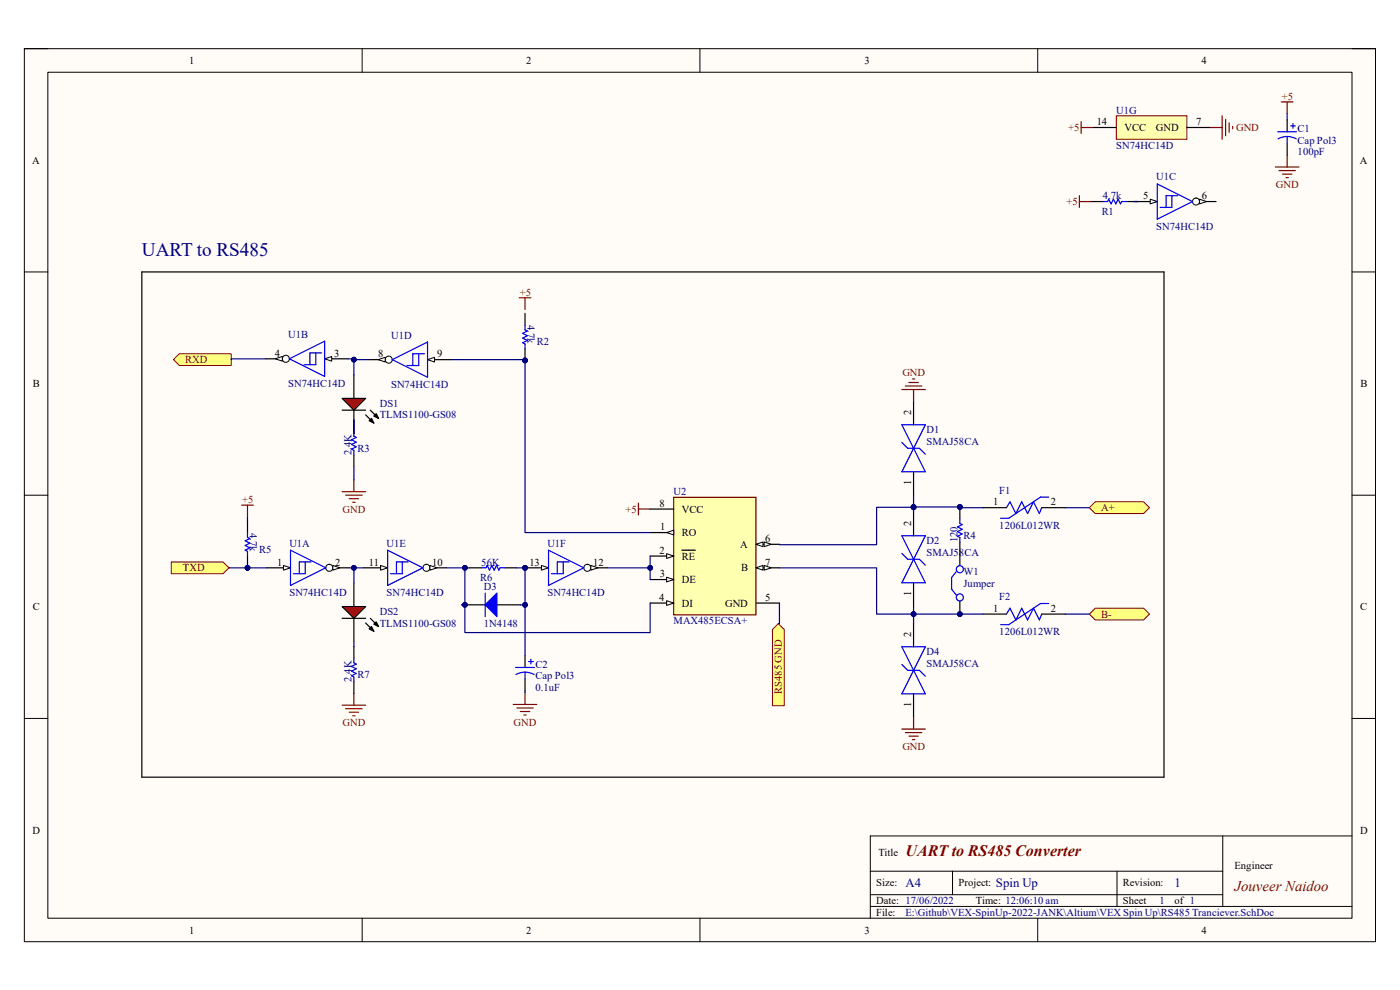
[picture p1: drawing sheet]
<svg xmlns="http://www.w3.org/2000/svg" width="297mm" height="210mm" viewBox="0 0 297 210" stroke-linecap="round" stroke-linejoin="round" font-family="sans-serif">
<path d="M5.2 10.3h286.6v189.5h-286.6z" fill-rule="evenodd" fill="#fffcf8"/>
<path d="M5.2 10.3h286.6v189.5h-286.6z" fill="none" stroke="#000" stroke-width=".21"/>
<path d="M10.1 15.3h276.7v179.5h-276.7z" fill-rule="evenodd" fill="#fffcf8"/>
<g fill="none" stroke="#000" stroke-width=".21">
<path d="M5.2 10.3h5M10.1 15.3h276.7v179.5h-276.7zM76.8 10.3v5M148.5 10.3v5M220.2 10.3v5M286.8 10.3h5v5M5.2 57.7h5M286.8 57.7h5M5.2 105.1h5M286.8 105.1h5M5.2 152.4h5M286.8 152.4h5"/>
<path d="M259.4 177.3v15M286.8 177.3h-102.2v17.5M76.8 194.8v5M148.5 194.8v5M184.6 184.8h74.8M184.6 192.3h102.2M184.6 189.8h74.8M202.1 184.8v5M220.2 194.8v5M237 184.8v7.5M291.8 194.8v5"/>
</g>
<path d="M56.6 120.5h5" fill="none" stroke="#000" stroke-width=".25"/>
<path d="M60.1 120l1.5 .5-1.5 .5z" fill="#f8fcff"/>
<path d="M60.1 120l1.5 .5-1.5 .5z" fill="none" stroke="#000" stroke-width=".21"/>
<path d="M69.1 120.5h5" fill="none" stroke="#000" stroke-width=".25"/>
<circle cx="69.9" cy="120.5" r=".75" fill="#f8fcff"/>
<circle cx="69.9" cy="120.5" r=".75" fill="none" stroke="#000" stroke-width=".21"/>
<path d="M70.6 120l1.5 .5-1.5 .5z" fill="#f8fcff"/>
<path d="M70.6 120l1.5 .5-1.5 .5z" fill="none" stroke="#000" stroke-width=".21"/>
<path d="M61.6 116.7l7.5 3.8-7.5 3.7zM64.7 119.2v2.5h-2.4M66 119.2h-2.5v2.5" fill="none" stroke="#00f" stroke-width=".25"/>
<path d="M68.9 76.1h5" fill="none" stroke="#000" stroke-width=".25"/>
<path d="M68.9 76.1l1.5-.5v1z" fill="#f8fcff"/>
<path d="M68.9 76.1l1.5-.5v1z" fill="none" stroke="#000" stroke-width=".21"/>
<path d="M56.4 76.1h5" fill="none" stroke="#000" stroke-width=".25"/>
<circle cx="60.6" cy="76.1" r=".75" fill="#f8fcff"/>
<circle cx="60.6" cy="76.1" r=".75" fill="none" stroke="#000" stroke-width=".21"/>
<path d="M58.4 76.1l1.5-.5v1z" fill="#f8fcff"/>
<path d="M58.4 76.1l1.5-.5v1z" fill="none" stroke="#000" stroke-width=".21"/>
<path d="M61.4 76.1l7.5-3.7v7.5zM67 74.9v2.5h-2.5M68.2 74.9h-2.4v2.5" fill="none" stroke="#00f" stroke-width=".25"/>
<path d="M240.5 42.8h5" fill="none" stroke="#000" stroke-width=".25"/>
<path d="M244 42.3l1.5 .5-1.5 .5z" fill="#f8fcff"/>
<path d="M244 42.3l1.5 .5-1.5 .5z" fill="none" stroke="#000" stroke-width=".21"/>
<path d="M253 42.8h5" fill="none" stroke="#000" stroke-width=".25"/>
<circle cx="253.7" cy="42.8" r=".75" fill="#f8fcff"/>
<circle cx="253.7" cy="42.8" r=".75" fill="none" stroke="#000" stroke-width=".21"/>
<path d="M254.5 42.3l1.5 .5-1.5 .5z" fill="#f8fcff"/>
<path d="M254.5 42.3l1.5 .5-1.5 .5z" fill="none" stroke="#000" stroke-width=".21"/>
<path d="M245.5 39l7.5 3.8-7.5 3.7zM248.6 41.5v2.5h-2.5M249.9 41.5h-2.5v2.5" fill="none" stroke="#00f" stroke-width=".25"/>
<path d="M78.2 76.3h5" fill="none" stroke="#000" stroke-width=".25"/>
<circle cx="82.5" cy="76.3" r=".75" fill="#f8fcff"/>
<circle cx="82.5" cy="76.3" r=".75" fill="none" stroke="#000" stroke-width=".21"/>
<path d="M80.2 76.3l1.5-.5v1z" fill="#f8fcff"/>
<path d="M80.2 76.3l1.5-.5v1z" fill="none" stroke="#000" stroke-width=".21"/>
<path d="M90.7 76.3h5" fill="none" stroke="#000" stroke-width=".25"/>
<path d="M90.7 76.3l1.5-.5v1z" fill="#f8fcff"/>
<path d="M90.7 76.3l1.5-.5v1z" fill="none" stroke="#000" stroke-width=".21"/>
<path d="M83.2 76.3l7.5-3.7v7.4zM88.8 75.1v2.4h-2.5M90.1 75.1h-2.5v2.4" fill="none" stroke="#00f" stroke-width=".25"/>
<path d="M89.7 120.5h5" fill="none" stroke="#000" stroke-width=".25"/>
<circle cx="90.5" cy="120.5" r=".75" fill="#f8fcff"/>
<circle cx="90.5" cy="120.5" r=".75" fill="none" stroke="#000" stroke-width=".21"/>
<path d="M91.2 120l1.5 .5-1.5 .5z" fill="#f8fcff"/>
<path d="M91.2 120l1.5 .5-1.5 .5z" fill="none" stroke="#000" stroke-width=".21"/>
<path d="M77.3 120.5h4.9" fill="none" stroke="#000" stroke-width=".25"/>
<path d="M80.7 120l1.5 .5-1.5 .5z" fill="#f8fcff"/>
<path d="M80.7 120l1.5 .5-1.5 .5z" fill="none" stroke="#000" stroke-width=".21"/>
<path d="M82.2 116.7l7.5 3.8-7.5 3.7zM85.4 119.2v2.5h-2.5M86.6 119.2h-2.5v2.5" fill="none" stroke="#00f" stroke-width=".25"/>
<circle cx="111.4" cy="120.5" r=".5" fill="#000080"/>
<circle cx="111.4" cy="120.5" r=".5" fill="none" stroke="#000080" stroke-width=".21"/>
<path d="M123.8 120.5h5" fill="none" stroke="#000" stroke-width=".25"/>
<circle cx="124.6" cy="120.5" r=".75" fill="#f8fcff"/>
<circle cx="124.6" cy="120.5" r=".75" fill="none" stroke="#000" stroke-width=".21"/>
<path d="M125.3 120l1.5 .5-1.5 .5z" fill="#f8fcff"/>
<path d="M125.3 120l1.5 .5-1.5 .5z" fill="none" stroke="#000" stroke-width=".21"/>
<path d="M111.4 120.5h5" fill="none" stroke="#000" stroke-width=".25"/>
<path d="M114.9 120l1.5 .5-1.5 .5z" fill="#f8fcff"/>
<path d="M114.9 120l1.5 .5-1.5 .5z" fill="none" stroke="#000" stroke-width=".21"/>
<circle cx="111.4" cy="120.5" r=".5" fill="#000080"/>
<circle cx="111.4" cy="120.5" r=".5" fill="none" stroke="#000080" stroke-width=".21"/>
<path d="M116.4 116.7l7.4 3.8-7.4 3.7zM119.5 119.2v2.5h-2.5M120.7 119.2h-2.5v2.5" fill="none" stroke="#00f" stroke-width=".25"/>
<path d="M236.8 24.6h15v4.9h-15z" fill-rule="evenodd" fill="#ffffb0"/>
<path d="M236.8 24.6h15v4.9h-15z" fill="none" stroke="#800000" stroke-width=".21"/>
<path d="M231.8 27.1h5M251.8 27.1h5" fill="none" stroke="#000" stroke-width=".25"/>
<path d="M142.9 105.5h17.5v24.9h-17.5z" fill-rule="evenodd" fill="#ffffb0"/>
<path d="M142.9 105.5h17.5v24.9h-17.5z" fill="none" stroke="#800000" stroke-width=".25"/>
<path d="M137.9 108h5M137.9 118h5" fill="none" stroke="#000" stroke-width=".25"/>
<path d="M141.4 117.5l1.5 .5-1.5 .5z" fill="#f8fcff"/>
<path d="M141.4 117.5l1.5 .5-1.5 .5z" fill="none" stroke="#000" stroke-width=".21"/>
<path d="M144.7 116.7h2.8M160.4 115.5h5" fill="none" stroke="#000" stroke-width=".25"/>
<path d="M160.4 115.5l1.5-.5v1z" fill="#f8fcff"/>
<path d="M160.4 115.5l1.5-.5v1z" fill="none" stroke="#000" stroke-width=".21"/>
<path d="M162.1 115l1.5 .5-1.5 .5z" fill="#f8fcff"/>
<path d="M162.1 115l1.5 .5-1.5 .5z" fill="none" stroke="#000" stroke-width=".21"/>
<path d="M160.4 120.5h5" fill="none" stroke="#000" stroke-width=".25"/>
<path d="M160.4 120.5l1.5-.5v1z" fill="#f8fcff"/>
<path d="M160.4 120.5l1.5-.5v1z" fill="none" stroke="#000" stroke-width=".21"/>
<path d="M162.1 120l1.5 .5-1.5 .5z" fill="#f8fcff"/>
<path d="M162.1 120l1.5 .5-1.5 .5z" fill="none" stroke="#000" stroke-width=".21"/>
<path d="M137.9 122.9h5" fill="none" stroke="#000" stroke-width=".25"/>
<path d="M141.4 122.4l1.5 .5-1.5 .5z" fill="#f8fcff"/>
<path d="M141.4 122.4l1.5 .5-1.5 .5z" fill="none" stroke="#000" stroke-width=".21"/>
<path d="M137.9 127.9h5" fill="none" stroke="#000" stroke-width=".25"/>
<path d="M141.4 127.4l1.5 .5-1.5 .5z" fill="#f8fcff"/>
<path d="M141.4 127.4l1.5 .5-1.5 .5z" fill="none" stroke="#000" stroke-width=".21"/>
<path d="M137.9 113h5" fill="none" stroke="#000" stroke-width=".25"/>
<path d="M141.4 113l1.5-.5v1z" fill="#f8fcff"/>
<path d="M141.4 113l1.5-.5v1z" fill="none" stroke="#000" stroke-width=".21"/>
<g fill="none" stroke="#000" stroke-width=".25">
<path d="M193.8 85.1v5M193.8 100.1v5M193.8 108.7v5M208.5 107.7h5M221 107.7h5M97.9 128.3h5M105.4 128.3h5M160.4 127.9h5M193.8 123.6v5M193.8 132.2v5M208.5 130.3h5M221 130.3h5"/>
<path d="M193.8 147.2v5"/>
</g>
<path d="M191.3 90.1h5l-5 10h5zM191.3 93.9l1.3 1.2h2.5l1.2 1.3M191.3 113.7h5l-5 9.9h5zM191.3 117.4l1.3 1.2h2.5l1.2 1.3M213.5 107.7l.8-1.2 1.2 2.4 1.3-2.4 1.2 2.4 1.3-2.4 1.2 2.4 .5-1.2M222.5 105.5h-1.8l-6.7 4.4h-1.7M191.3 137.2h5l-5 10h5zM213.5 130.3l.8-1.3 1.2 2.5 1.3-2.5 1.2 2.5 1.3-2.5 1.2 2.5 .5-1.2M222.5 128h-1.8l-6.7 4.5h-1.7M191.3 141l1.3 1.2h2.5l1.2 1.2" fill="none" stroke="#00f" stroke-width=".25"/>
<path d="M102.9 128.3l2.5-2.5v5z" fill="#00f"/>
<path d="M102.1 120.5h1l.2-.5 .5 1 .5-1 .5 1 .5-1 .5 1 .3-.5h1M102.9 128.3l2.5-2.5v5zM102.9 125.8v5" fill="none" stroke="#00f" stroke-width=".25"/>
<path d="M75.1 123.7v5M75.1 131.2v5M99.6 120.5h2.5M107.1 120.5h2.5" fill="none" stroke="#000" stroke-width=".25"/>
<path d="M72.6 128.7h5l-2.5 2.5z" fill="#f00"/>
<path d="M75.1 79.5v5M75.1 87v5M72.6 128.7h5l-2.5 2.5zM72.6 131.2h5M77.6 132.2l1.7 1.7M78.3 133.4l.5-.5 .5 1zM78.6 131.2l1.7 1.7M79.8 131.9l.5 1-1-.5z" fill="none" stroke="#000" stroke-width=".25"/>
<path d="M78.3 133.4l.5-.5 .5 1zM79.8 131.9l.5 1-1-.5z" fill="#000"/>
<path d="M72.6 84.5h5l-2.5 2.5z" fill="#f00"/>
<g fill="none" stroke="#000" stroke-width=".25">
<path d="M273.1 25.5v2.5M273.1 30.4v2.5M72.6 84.5h5l-2.5 2.5zM72.6 87h5M77.6 88l1.7 1.8M78.3 89.3l.5-.5 .5 1zM78.6 87l1.7 1.8M79.3 88.3l.5-.5 .5 1zM203.6 117.5v2.5M75.1 137.1v2.5M111.4 139.1v2.5M203.6 127.5v2.5"/>
<path d="M75.1 144.6v2.5M111.4 144.1v2.5"/>
</g>
<path d="M78.3 89.3l.5-.5 .5 1zM79.3 88.3l.5-.5 .5 1z" fill="#000"/>
<g fill="none" stroke="#00f" stroke-width=".25">
<path d="M271.1 28h4M273.1 29l1.2 .1 .7 .4M273.1 29l-1.2 .1-.8 .4M273.1 29v1.4M273.8 26.7h1M274.3 26.2v1M75.1 139.6v1l.5 .3-1 .5 1 .5-1 .5 1 .5-1 .5 .5 .2v1M112.6 139.8v1M202.9 121.3l-1 1.2v2.5l1 1.2M109.4 141.6h4M111.4 142.6l.8 .1 1.1 .4M111.4 142.6l-.8 .1-1.1 .4"/>
<path d="M111.4 142.6v1.5M112.1 140.3h1"/>
<circle cx="203.6" cy="126.7" r=".75"/>
<circle cx="203.6" cy="120.8" r=".75"/>
</g>
<path d="M72.6 149.6h5M73.3 150.3h3.5M74.1 151.1h2M74.8 151.8h.5M75.1 147.1v2.5M108.9 149.4h5M109.6 150.2h3.5M110.4 150.9h2M111.1 151.7h.5M111.4 146.9v2.5" fill="none" stroke="#800000" stroke-width=".25"/>
<path d="M36.3 119.2h11l1.3 1.3-1.3 1.2h-11z" fill-rule="evenodd" fill="#ffff80"/>
<path d="M36.3 119.2h11l1.3 1.3-1.3 1.2h-11z" fill="none" stroke="#800000" stroke-width=".21"/>
<circle cx="52.5" cy="120.5" r=".5" fill="#000080"/>
<circle cx="52.5" cy="120.5" r=".5" fill="none" stroke="#000080" stroke-width=".21"/>
<path d="M52.5 118v2.5" fill="none" stroke="#000" stroke-width=".25"/>
<circle cx="52.5" cy="120.5" r=".5" fill="#000080"/>
<circle cx="52.5" cy="120.5" r=".5" fill="none" stroke="#000080" stroke-width=".21"/>
<path d="M75.1 89.1v2.4M75.1 96.5v2.5M52.5 110.5v2.5" fill="none" stroke="#000" stroke-width=".25"/>
<path d="M75.1 91.5v1l.5 .3-1 .5 1 .5-1 .5 1 .5-1 .5 .5 .2v1M52.5 113v1l.5 .2-1 .5 1 .5-1 .5 1 .5-1 .5 .5 .3v1" fill="none" stroke="#00f" stroke-width=".25"/>
<path d="M51.3 107.2h2.5M52.5 107.2v2.5M72.6 104.3h5M73.3 105.1h3.5M74.1 105.8h2M74.8 106.5h.5M75.1 101.8v2.5M135.4 106.7v2.5M135.4 108h2.5" fill="none" stroke="#800000" stroke-width=".25"/>
<circle cx="111.4" cy="76.5" r=".5" fill="#000080"/>
<circle cx="111.4" cy="76.5" r=".5" fill="none" stroke="#000080" stroke-width=".21"/>
<path d="M111.4 74v2.5" fill="none" stroke="#000" stroke-width=".25"/>
<circle cx="111.4" cy="76.5" r=".5" fill="#000080"/>
<circle cx="111.4" cy="76.5" r=".5" fill="none" stroke="#000080" stroke-width=".21"/>
<path d="M111.4 66.5v2.5" fill="none" stroke="#000" stroke-width=".25"/>
<path d="M111.4 69v1l.5 .2-1 .5 1 .5-1 .5 1 .5-1 .5 .5 .3v1" fill="none" stroke="#00f" stroke-width=".25"/>
<path d="M110.1 63.2h2.5M111.4 63.2v2.5" fill="none" stroke="#800000" stroke-width=".25"/>
<path d="M38 75h11.1v2.5h-11.1l-1.2-1.2z" fill-rule="evenodd" fill="#ffff80"/>
<path d="M38 75h11.1v2.5h-11.1l-1.2-1.2z" fill="none" stroke="#800000" stroke-width=".21"/>
<g fill="none" stroke="#800000" stroke-width=".25">
<path d="M229.4 25.8v2.5M229.4 27.1h2.4M256.8 27.1h2.5M259.3 24.6v4.9M260 25.3v3.5M260.8 26.1v2M261.5 26.8v.5M270.6 35.4h5M271.3 36.2h3.5M271.8 21.6h2.5M272.1 36.9h2M272.8 37.7h.5"/>
<path d="M273.1 21.6v2.5M273.1 32.9v2.5"/>
</g>
<path d="M231.1 107.7l1.3-1.2h10.2l1.3 1.2-1.3 1.2h-10.2z" fill-rule="evenodd" fill="#ffff80"/>
<path d="M231.1 107.7l1.3-1.2h10.2l1.3 1.2-1.3 1.2h-10.2z" fill="none" stroke="#800000" stroke-width=".21"/>
<path d="M231.1 130.3l1.3-1.3h10.2l1.3 1.3-1.3 1.2h-10.2z" fill-rule="evenodd" fill="#ffff80"/>
<path d="M231.1 130.3l1.3-1.3h10.2l1.3 1.3-1.3 1.2h-10.2z" fill="none" stroke="#800000" stroke-width=".21"/>
<circle cx="203.6" cy="107.5" r=".5" fill="#000080"/>
<circle cx="203.6" cy="107.5" r=".5" fill="none" stroke="#000080" stroke-width=".21"/>
<path d="M203.6 107.5v2.5" fill="none" stroke="#000" stroke-width=".25"/>
<circle cx="203.6" cy="107.5" r=".5" fill="#000080"/>
<circle cx="203.6" cy="107.5" r=".5" fill="none" stroke="#000080" stroke-width=".21"/>
<path d="M30.1 57.7v107.2M30.1 57.7h216.8v107.2h-216.8M231.5 42.8h2.5M239 42.8h2.4M203.6 115v2.5" fill="none" stroke="#000" stroke-width=".25"/>
<path d="M234 42.8h1l.2-.5 .5 1 .5-1 .5 1 .5-1 .5 1 .3-.5h1M203.6 110v1l.5 .3-1 .5 1 .5-1 .5 1 .5-1 .5 .5 .2v1" fill="none" stroke="#00f" stroke-width=".25"/>
<path d="M229 41.5v2.5M229 42.8h2.5M191.3 82.6h5M192.1 81.9h3.5M192.8 81.1h2M193.6 80.4h.5M193.8 82.6v2.5M191.3 154.7h5M192.1 155.4h3.5M192.8 156.2h2M193.6 156.9h.5M193.8 152.2v2.5" fill="none" stroke="#800000" stroke-width=".25"/>
<path d="M165.1 132.3l1.3 1.2v16.2h-2.5v-16.2z" fill-rule="evenodd" fill="#ffff80"/>
<path d="M165.1 132.3l1.3 1.2v16.2h-2.5v-16.2z" fill="none" stroke="#800000" stroke-width=".21"/>
<path d="M74.1 120.5h3.2M111.4 146.6v.3" fill="none" stroke="#000080" stroke-width=".25"/>
<circle cx="75.1" cy="120.5" r=".5" fill="#000080"/>
<circle cx="75.1" cy="120.5" r=".5" fill="none" stroke="#000080" stroke-width=".21"/>
<path d="M75.1 120.5v3.2" fill="none" stroke="#000080" stroke-width=".25"/>
<circle cx="75.1" cy="120.5" r=".5" fill="#000080"/>
<circle cx="75.1" cy="120.5" r=".5" fill="none" stroke="#000080" stroke-width=".21"/>
<path d="M48.6 120.5h8M75.1 136.2v.9" fill="none" stroke="#000080" stroke-width=".25"/>
<circle cx="52.5" cy="120.5" r=".5" fill="#000080"/>
<circle cx="52.5" cy="120.5" r=".5" fill="none" stroke="#000080" stroke-width=".21"/>
<path d="M73.9 76.1h1.2v.2h3.1M52.5 109.7v.8" fill="none" stroke="#000080" stroke-width=".25"/>
<circle cx="75.1" cy="76.3" r=".5" fill="#000080"/>
<circle cx="75.1" cy="76.3" r=".5" fill="none" stroke="#000080" stroke-width=".21"/>
<path d="M75.1 76.3v3.2" fill="none" stroke="#000080" stroke-width=".25"/>
<circle cx="75.1" cy="76.3" r=".5" fill="#000080"/>
<circle cx="75.1" cy="76.3" r=".5" fill="none" stroke="#000080" stroke-width=".21"/>
<path d="M75.1 89.1v2.9M75.1 99v2.8M94.7 120.5h4.9" fill="none" stroke="#000080" stroke-width=".25"/>
<circle cx="98.6" cy="120.5" r=".5" fill="#000080"/>
<circle cx="98.6" cy="120.5" r=".5" fill="none" stroke="#000080" stroke-width=".21"/>
<path d="M137.9 118v4.9" fill="none" stroke="#000080" stroke-width=".25"/>
<circle cx="137.9" cy="120.5" r=".5" fill="#000080"/>
<circle cx="137.9" cy="120.5" r=".5" fill="none" stroke="#000080" stroke-width=".21"/>
<path d="M128.8 120.5h9.1" fill="none" stroke="#000080" stroke-width=".25"/>
<circle cx="137.9" cy="120.5" r=".5" fill="#000080"/>
<circle cx="137.9" cy="120.5" r=".5" fill="none" stroke="#000080" stroke-width=".21"/>
<path d="M97.9 128.3h.7" fill="none" stroke="#000080" stroke-width=".25"/>
<circle cx="98.6" cy="128.3" r=".5" fill="#000080"/>
<circle cx="98.6" cy="128.3" r=".5" fill="none" stroke="#000080" stroke-width=".21"/>
<path d="M109.6 120.5h1.8v18.6" fill="none" stroke="#000080" stroke-width=".25"/>
<circle cx="111.4" cy="128.3" r=".5" fill="#000080"/>
<circle cx="111.4" cy="128.3" r=".5" fill="none" stroke="#000080" stroke-width=".21"/>
<circle cx="111.4" cy="120.5" r=".5" fill="#000080"/>
<circle cx="111.4" cy="120.5" r=".5" fill="none" stroke="#000080" stroke-width=".21"/>
<path d="M110.4 128.3h1" fill="none" stroke="#000080" stroke-width=".25"/>
<circle cx="111.4" cy="128.3" r=".5" fill="#000080"/>
<circle cx="111.4" cy="128.3" r=".5" fill="none" stroke="#000080" stroke-width=".21"/>
<path d="M98.6 120.5v13.7h39.3v-6.3" fill="none" stroke="#000080" stroke-width=".25"/>
<circle cx="98.6" cy="128.3" r=".5" fill="#000080"/>
<circle cx="98.6" cy="128.3" r=".5" fill="none" stroke="#000080" stroke-width=".21"/>
<circle cx="98.6" cy="120.5" r=".5" fill="#000080"/>
<circle cx="98.6" cy="120.5" r=".5" fill="none" stroke="#000080" stroke-width=".21"/>
<path d="M95.7 76.3h15.7v36.7h26.5" fill="none" stroke="#000080" stroke-width=".25"/>
<circle cx="111.4" cy="76.5" r=".5" fill="#000080"/>
<circle cx="111.4" cy="76.5" r=".5" fill="none" stroke="#000080" stroke-width=".21"/>
<path d="M273.1 24.1v1.4M56.4 76.1h-7.3v.2M193.8 128.6v1.7" fill="none" stroke="#000080" stroke-width=".25"/>
<circle cx="193.8" cy="130.3" r=".5" fill="#000080"/>
<circle cx="193.8" cy="130.3" r=".5" fill="none" stroke="#000080" stroke-width=".21"/>
<path d="M193.8 107.5v1.2" fill="none" stroke="#000080" stroke-width=".25"/>
<circle cx="193.8" cy="107.5" r=".5" fill="#000080"/>
<circle cx="193.8" cy="107.5" r=".5" fill="none" stroke="#000080" stroke-width=".21"/>
<circle cx="193.8" cy="107.6" r=".5" fill="#000080"/>
<circle cx="193.8" cy="107.6" r=".5" fill="none" stroke="#000080" stroke-width=".21"/>
<path d="M193.8 105.1v2.4l14.7 .2" fill="none" stroke="#000080" stroke-width=".25"/>
<circle cx="193.8" cy="107.5" r=".5" fill="#000080"/>
<circle cx="193.8" cy="107.5" r=".5" fill="none" stroke="#000080" stroke-width=".21"/>
<circle cx="203.6" cy="107.5" r=".5" fill="#000080"/>
<circle cx="203.6" cy="107.5" r=".5" fill="none" stroke="#000080" stroke-width=".21"/>
<path d="M203.6 130.3h-9.8v1.9" fill="none" stroke="#000080" stroke-width=".25"/>
<circle cx="203.6" cy="130.3" r=".5" fill="#000080"/>
<circle cx="203.6" cy="130.3" r=".5" fill="none" stroke="#000080" stroke-width=".21"/>
<circle cx="193.8" cy="130.3" r=".5" fill="#000080"/>
<circle cx="193.8" cy="130.3" r=".5" fill="none" stroke="#000080" stroke-width=".21"/>
<path d="M203.6 130v.3h4.9" fill="none" stroke="#000080" stroke-width=".25"/>
<circle cx="203.6" cy="130.3" r=".5" fill="#000080"/>
<circle cx="203.6" cy="130.3" r=".5" fill="none" stroke="#000080" stroke-width=".21"/>
<path d="M193.8 107.6h-7.8v7.9h-20.6M226 107.7h5.1M226 130.3h5.1" fill="none" stroke="#000080" stroke-width=".25"/>
<circle cx="193.8" cy="107.6" r=".5" fill="#000080"/>
<circle cx="193.8" cy="107.6" r=".5" fill="none" stroke="#000080" stroke-width=".21"/>
<path d="M165.4 120.5h20.6v9.8h7.8" fill="none" stroke="#000080" stroke-width=".25"/>
<circle cx="193.8" cy="130.3" r=".5" fill="#000080"/>
<circle cx="193.8" cy="130.3" r=".5" fill="none" stroke="#000080" stroke-width=".21"/>
<path d="M240.5 42.8h.9M165.4 127.9v4.4h-.3" fill="none" stroke="#000080" stroke-width=".25"/>
<text font-size="4.1" fill="#000080" x="30.1" y="54.3">UART to RS485</text>
<text font-size="3.4" fill="#800000" x="192.1" y="181.6">UART to RS485 Converter</text>
<text font-size="3.1" fill="#800000" x="261.9" y="189.1">Jouveer Naidoo</text>
<g font-size="2.7" fill="#000080">
<text x="192.1" y="188.2">A4</text>
<text x="211.3" y="188.2">Spin Up</text>
<text x="249.2" y="188.2">1</text>
</g>
<g font-size="2.2">
<text x="40.1" y="13.6">1</text>
<text x="111.6" y="13.6">2</text>
<text x="183.4" y="13.6">3</text>
<text x="254.9" y="13.6">4</text>
<text x="232.7" y="26.6">14</text>
<text x="238.6" y="27.8">VCC</text>
<text x="245.2" y="27.8">GND</text>
<text x="253.8" y="26.6">7</text>
<text x="6.9" y="34.8">A</text>
<text x="288.5" y="34.8">A</text>
<text x="242.5" y="42.2">5</text>
<text x="255" y="42.2">6</text>
<text x="58.3" y="75.6">4</text>
<text x="70.9" y="75.6">3</text>
<text x="80.2" y="75.8">8</text>
<text x="92.7" y="75.8">9</text>
<text x="7" y="82.1">B</text>
<text x="288.6" y="82.1">B</text>
<text x="193.3" y="88.1" transform="rotate(-90 193.3 88.1)">2</text>
<text x="139.9" y="107.5">8</text>
<text x="193.3" y="102.9" transform="rotate(-90 193.3 102.9)">1</text>
<text x="210.7" y="107.2">1</text>
<text x="223" y="107.2">2</text>
<text x="140.1" y="112.5">1</text>
<text x="144.7" y="108.8">VCC</text>
<text x="144.7" y="113.7">RO</text>
<text x="193.3" y="111.7" transform="rotate(-90 193.3 111.7)">2</text>
<text x="58.8" y="120">1</text>
<text x="71.1" y="120">2</text>
<text x="78.3" y="120">11</text>
<text x="91.7" y="120">10</text>
<text x="112.3" y="120">13</text>
<text x="125.9" y="120">12</text>
<text x="139.9" y="117.5">2</text>
<text x="144.7" y="118.7">RE</text>
<text x="157" y="116.2">A</text>
<text x="162.3" y="115">6</text>
<text x="162.3" y="120">7</text>
<text x="140" y="122.5">3</text>
<text x="144.7" y="123.7">DE</text>
<text x="157.2" y="121.2">B</text>
<text x="6.9" y="129.5">C</text>
<text x="139.9" y="127.5">4</text>
<text x="144.7" y="128.7">DI</text>
<text x="153.8" y="128.7">GND</text>
<text x="162.3" y="127.5">5</text>
<text x="193.3" y="126.5" transform="rotate(-90 193.3 126.5)">1</text>
<text x="210.7" y="129.8">1</text>
<text x="223" y="129.8">2</text>
<text x="288.6" y="129.5">C</text>
<text x="193.3" y="135.2" transform="rotate(-90 193.3 135.2)">2</text>
<text x="193.3" y="150" transform="rotate(-90 193.3 150)">1</text>
<text x="6.9" y="176.8">D</text>
<text x="288.5" y="176.8">D</text>
<text x="186.4" y="181.6">Title</text>
<text x="261.9" y="184.3">Engineer</text>
<text x="185.9" y="188">Size:</text>
<text x="185.9" y="191.8">Date: 17/06/2022</text>
<text x="203.3" y="188">Project:</text>
<text x="207.1" y="191.8">Time: 12:06:10 am</text>
<text x="238.2" y="188">Revision:</text>
<text x="238.2" y="191.8">Sheet</text>
<text x="249.2" y="191.8">of 1</text>
<text x="185.9" y="194.3">File:</text>
<text x="40.1" y="198">1</text>
<text x="111.6" y="198">2</text>
<text x="183.4" y="198">3</text>
<text x="254.9" y="198">4</text>
</g>
<g font-size="2.2" fill="#800000">
<text x="271.9" y="21.1">+5</text>
<text x="226.6" y="27.8">+5</text>
<text x="262.3" y="27.8">GND</text>
<text x="270.7" y="39.9">GND</text>
<text x="226.2" y="43.5">+5</text>
<text x="110.3" y="62.7">+5</text>
<text x="39.3" y="77">RXD</text>
<text x="191.4" y="79.7">GND</text>
<text x="51.4" y="106.7">+5</text>
<text x="72.7" y="108.8">GND</text>
<text x="132.7" y="108.8">+5</text>
<text x="233.6" y="108.5">A+</text>
<text x="38.8" y="121.2">TXD</text>
<text x="233.6" y="131">B-</text>
<text x="165.9" y="147.2" transform="rotate(-90 165.9 147.2)">RS485 GND</text>
<text x="72.7" y="154.1">GND</text>
<text x="109" y="153.9">GND</text>
<text x="191.4" y="159.2">GND</text>
</g>
<g font-size="2.2" fill="#000080">
<text x="236.8" y="24.1">U1G</text>
<text x="275.3" y="28">C1</text>
<text x="236.8" y="31.5">SN74HC14D</text>
<text x="275.3" y="32.9">100pF</text>
<text x="275.3" y="30.5">Cap Pol3</text>
<text x="245.3" y="38.3">U1C</text>
<text x="233.7" y="45.5">R1</text>
<text x="234" y="42.2">4.7k</text>
<text x="245.3" y="48.8">SN74HC14D</text>
<text x="61.1" y="71.6">U1B</text>
<text x="83" y="71.8">U1D</text>
<text x="111.9" y="69" transform="rotate(90 111.9 69)">4.7k</text>
<text x="113.9" y="73.2">R2</text>
<text x="61.1" y="82.1">SN74HC14D</text>
<text x="83" y="82.3">SN74HC14D</text>
<text x="80.6" y="86.3">DS1</text>
<text x="80.6" y="88.8">TLMS1100-GS08</text>
<text x="75.8" y="95.8">R3</text>
<text x="196.6" y="91.9">D1</text>
<text x="196.6" y="94.4">SMAJ58CA</text>
<text x="74.6" y="96.5" transform="rotate(-90 74.6 96.5)">2.4K</text>
<text x="142.9" y="105">U2</text>
<text x="212" y="104.7">F1</text>
<text x="53" y="113" transform="rotate(90 53 113)">4.7k</text>
<text x="212" y="112.2">1206L012WR</text>
<text x="55" y="117.2">R5</text>
<text x="61.4" y="116">U1A</text>
<text x="82" y="116">U1E</text>
<text x="102.1" y="120">56K</text>
<text x="116.1" y="116">U1F</text>
<text x="196.6" y="115.4">D2</text>
<text x="196.6" y="117.9">SMAJ58CA</text>
<text x="203.2" y="115" transform="rotate(-90 203.2 115)">120</text>
<text x="204.4" y="114.3">R4</text>
<text x="101.9" y="123.2">R6</text>
<text x="102.7" y="125.1">D3</text>
<text x="204.4" y="122">W1</text>
<text x="204.4" y="124.5">Jumper</text>
<text x="61.4" y="126.4">SN74HC14D</text>
<text x="80.6" y="130.4">DS2</text>
<text x="82" y="126.4">SN74HC14D</text>
<text x="116.1" y="126.4">SN74HC14D</text>
<text x="212" y="127.3">F2</text>
<text x="80.6" y="132.9">TLMS1100-GS08</text>
<text x="102.7" y="133.1">1N4148</text>
<text x="142.9" y="132.4">MAX485ECSA+</text>
<text x="212" y="134.7">1206L012WR</text>
<text x="75.8" y="143.9">R7</text>
<text x="113.6" y="141.6">C2</text>
<text x="196.6" y="139">D4</text>
<text x="196.6" y="141.5">SMAJ58CA</text>
<text x="74.6" y="144.6" transform="rotate(-90 74.6 144.6)">2.4K</text>
<text x="113.6" y="146.6">0.1uF</text>
<text x="113.6" y="144.1">Cap Pol3</text>
<text x="246" y="191.8">1</text>
<text x="192.1" y="194.3">E:\Github\VEX-SpinUp-2022-JANK\Altium\VEX Spin Up\RS485 Tranciever.SchDoc</text>
</g>
</svg>
